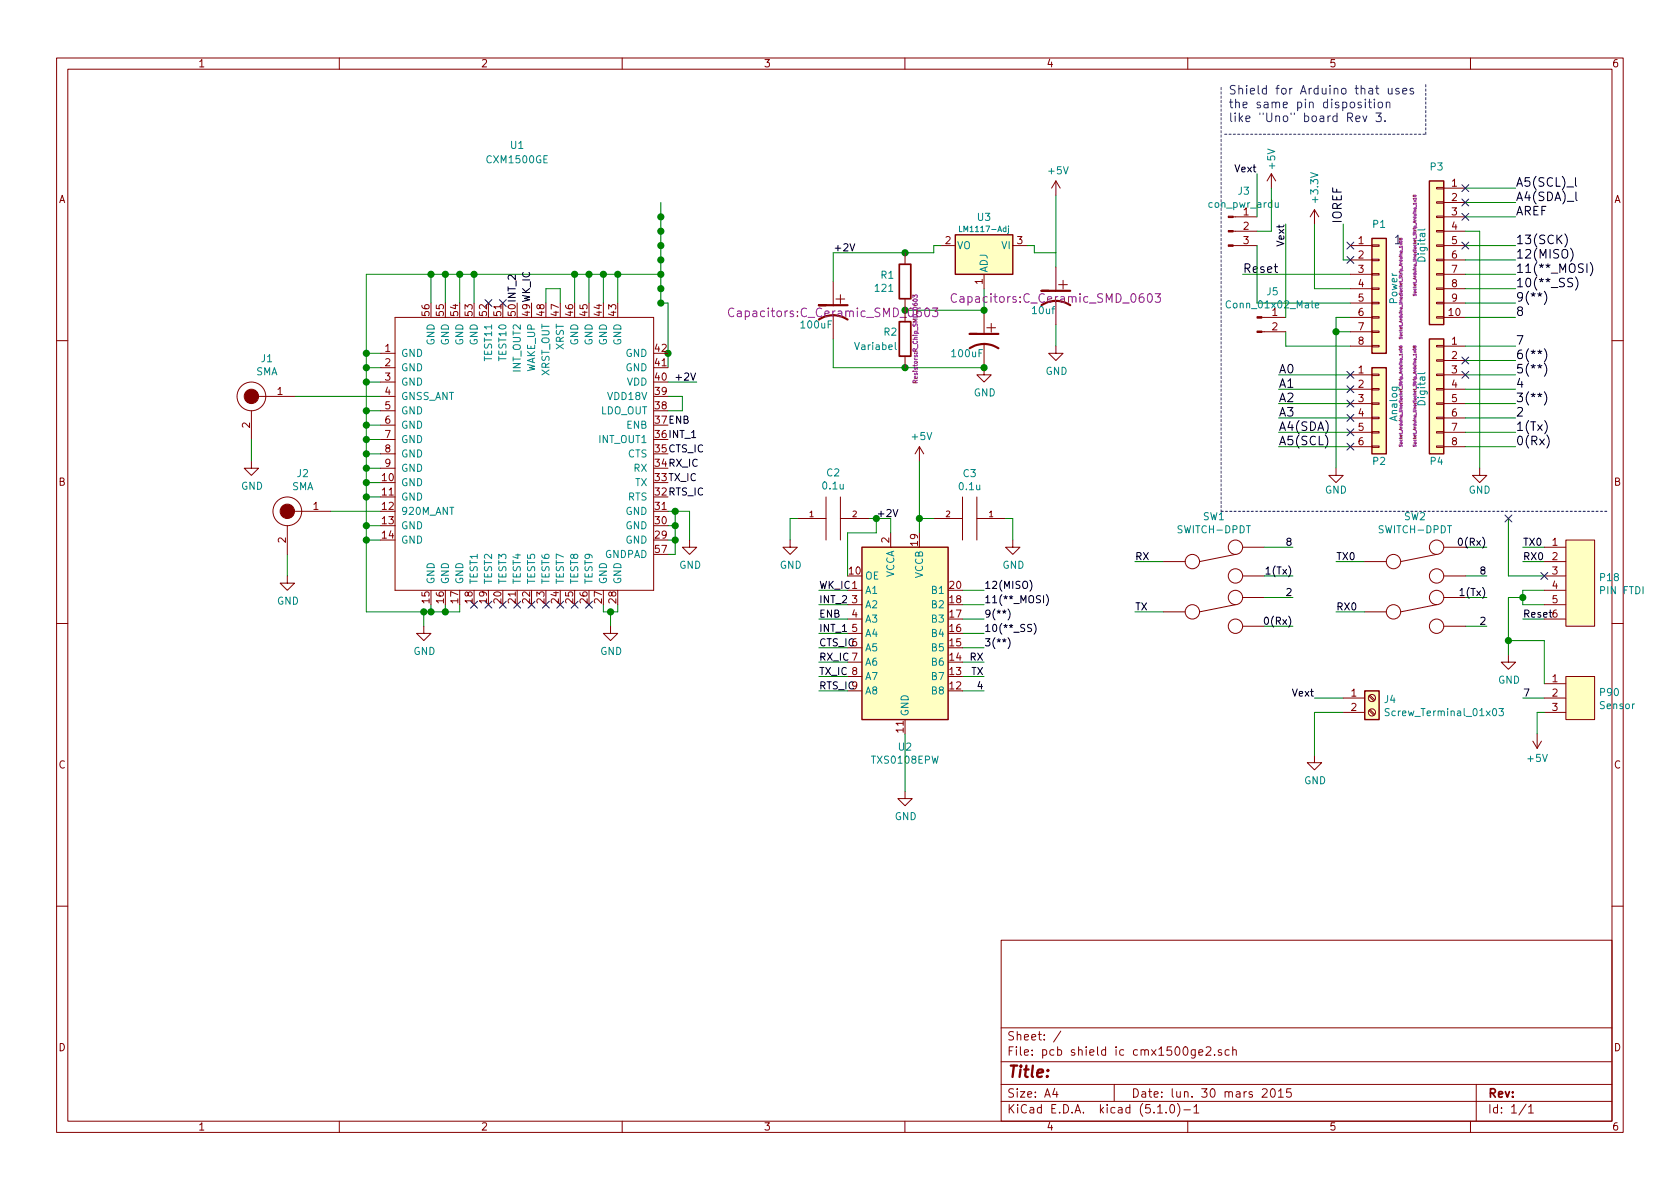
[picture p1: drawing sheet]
<svg xmlns="http://www.w3.org/2000/svg" width="297mm" height="210mm" viewBox="0 0 297 210" stroke-linecap="round" stroke-linejoin="round" font-family="sans-serif">
<g fill="none" stroke="#840000" stroke-width=".18">
<path d="M10 10.3h277v189.9h-277zM12 12.2h273v186.1h-273zM60 10.3v1.9M110 10.3v1.9M160 10.3v1.9M210 10.3v1.9M260 10.3v1.9M186.7 32v2.5M186.7 32l-.8 1.3M186.7 32l.8 1.3M218 38.3h4.2M224.8 30.7l-.8 1.3"/>
<path d="M224.8 30.7v2.6M224.8 30.7l.8 1.3M232.4 37.1l-.8 1.2M232.4 37.1v2.5M232.4 37.1l.8 1.2M254 38.2h1.3v.3h-1.3zM254 35.7h1.3v.2h-1.3zM254 33.1h1.3v.3h-1.3zM255.3 33.3h3.8M255.3 35.8h3.8M255.3 38.3h3.8M69.8 56.1v24.2z"/>
<path d="M69.8 56.1h11.5zM81.3 56.1h34.3zM115.6 56.1v48.3zM115.6 56.1h.1M147.3 49.8v4.3M147.3 55.6v4.3M160 44.7v2.1M160 52.8v2.1M166.4 43.4h2.5M174 48.5v2.5M174 54.9v4.3M179.1 43.4h2.5"/>
<path d="M186.7 47.2v4.4M186.7 53.1v4.3M218 40.9h4.2M218 43.4h4.2M223.1 56.1h4.2M223.1 58.7h4.2M238.8 56.1h3.8M238.8 43.4h3.8M238.8 46h3.8M238.8 48.5h3.8M238.8 51h3.8M238.8 53.6h3.8"/>
<path d="M238.8 58.7h3.8M242.6 58.5h1.2v.3h-1.2zM242.6 56h1.2v.3h-1.2zM242.6 53.5h1.2v.2h-1.2zM242.6 50.9h1.2v.3h-1.2zM242.6 48.4h1.2v.2h-1.2zM242.6 45.8h1.2v.3h-1.2zM242.6 43.3h1.2v.3h-1.2zM254 56h1.3v.3h-1.3zM254 53.5h1.3v.2h-1.3zM254 50.9h1.3v.3h-1.3zM254 48.4h1.3v.2h-1.3z"/>
<path d="M254 45.8h1.3v.3h-1.3zM254 43.3h1.3v.3h-1.3zM254 40.8h1.3v.2h-1.3zM255.3 56.1h3.8M255.3 40.9h3.8M255.3 43.4h3.8M255.3 46h3.8M255.3 48.5h3.8M255.3 51h3.8M255.3 53.6h3.8M10 60.2h2M44.4 70.1h7.7"/>
<path d="M44.4 72.7v5M67.3 70.1h2.5M67.3 62.5h2.5M67.3 65h2.5M67.3 67.6h2.5M67.3 72.6h2.5M67.3 75.2h2.5M67.3 77.7h2.5M160 63v2M162.6 79l-.8 1.3M162.6 79v2.5M162.6 79l.7 1.3"/>
<path d="M174 60.7v5.6h1.3l-1.3 1.3-1.3-1.3h1.3M186.7 61.2v1.3h1.3l-1.3 1.2-1.3-1.2h1.3M238.8 66.3h3.8M238.8 68.8h3.8M238.8 71.4h3.8M238.8 73.9h3.8M238.8 76.4h3.8M238.8 79h3.8M238.8 61.2h3.8M242.6 78.9h1.2v.2h-1.2zM242.6 76.3h1.2v.3h-1.2zM242.6 73.8h1.2v.2h-1.2z"/>
<path d="M242.6 71.2h1.2v.3h-1.2zM242.6 68.7h1.2v.3h-1.2zM242.6 66.2h1.2v.2h-1.2zM242.6 61.1h1.2v.2h-1.2zM254 78.9h1.3v.2h-1.3zM254 76.3h1.3v.3h-1.3zM254 73.8h1.3v.2h-1.3zM254 71.2h1.3v.3h-1.3zM254 68.7h1.3v.3h-1.3zM254 66.2h1.3v.2h-1.3zM254 63.6h1.3v.3h-1.3zM254 61.1h1.3v.2h-1.3z"/>
<path d="M255.3 66.3h3.8M255.3 68.8h3.8M255.3 71.4h3.8M255.3 73.9h3.8M255.3 76.4h3.8M255.3 79h3.8M255.3 61.2h3.8M255.3 63.7h3.8M285 60.2h2M44.4 81.5v1.3h1.3l-1.3 1.3-1.2-1.3h1.2M50.8 90.4h7.6M50.8 93v5"/>
<path d="M67.3 80.3h2.5M67.3 82.8h2.5M69.8 93v11.4zM69.8 80.3v12.7zM121.9 95.5v1.3h1.3l-1.3 1.2-1.3-1.2h1.3M139.7 95.5v1.3h1.3l-1.3 1.2-1.3-1.2h1.3M141 91.7h5M146 87.9v7.6M148.6 91.7h5.1M148.6 87.9v7.6M157.5 94.2v2.6M165.1 91.7h5.1"/>
<path d="M170.2 87.9v7.6M172.7 87.9v7.6M172.7 91.7h5.1M179.1 95.5v1.3h1.2l-1.2 1.2-1.3-1.2h1.3M205.7 99.3h3.8M218.4 98l-6.3 1.3M219.7 96.8h3.8M236.2 82.8v1.3h1.3l-1.3 1.2-1.3-1.2h1.3M241.3 99.3h3.8M254 98l-6.4 1.3M255.3 96.8h3.8M261.6 82.8v1.3h1.3l-1.3 1.2-1.3-1.2h1.3"/>
<path d="M273 96.8h3.9M273 99.3h3.9M276.9 95.5h5v15.2h-5zM10 110.3h2M50.8 101.8v1.3h1.3l-1.3 1.3-1.3-1.3h1.3M69.8 104.4h11.5zM74.9 110.7v1.3h1.3l-1.3 1.3-1.2-1.3h1.2M81.3 104.4h34.3zM107.9 110.7v1.3h1.3l-1.3 1.3-1.2-1.3h1.2M149.9 104.4h2.5M149.9 106.9h2.5M149.9 109.5h2.5"/>
<path d="M149.9 112h2.5M149.9 114.5h2.5M149.9 117.1h2.5M149.9 119.6h2.5M205.7 108.2h3.8M218.4 106.9l-6.3 1.3M219.7 101.8h3.8M219.7 110.7h3.8M219.7 105.7h3.8M241.3 108.2h3.8M254 106.9l-6.4 1.3M255.3 101.8h3.8"/>
<path d="M255.3 110.7h3.8M255.3 105.7h3.8M266.7 115.8v1.3h1.3l-1.3 1.3-1.3-1.3h1.3M273 101.8h3.9M273 104.4h3.9M273 106.9h3.9M273 109.5h3.9M276.9 119.6h5v7.6h-5zM285 110.3h2M149.9 122.2h2.5M160 139.9v1.3h1.3l-1.3 1.3-1.3-1.3h1.3M232.4 133.6v1.3h1.3l-1.3 1.2-1.3-1.2h1.3"/>
<path d="M237.5 123.4h3.8M237.5 126h3.8M242 125.6l.9 .9M242 123.1l.9 .8M242.2 125.5l.9 .8M242.2 122.9l.9 .9M271 131.1l.8 1.2M271.8 129.8v2.5M272.5 131.1l-.7 1.2M273 120.9h3.9M273 123.4h3.9M273 126h3.9"/>
<path d="M10 160.2h2M177 166.3h108v32h-108zM285 160.2h2M60 198.3v1.9M110 198.3v1.9M160 198.3v1.9M177 194.8h108M177 191.8h108M177 187.8h108M177 181.8h108M186.5 192.5l-.4 1h1M186.8 193v1"/>
<path d="M187.6 182.3l-1.3 2M197 191.8v3M204.7 196.8h.8M206.2 196.7v.1M207 195.4l.3-.1a.94 .94 0 0 1 0 1.5 .82 .82 0 0 1-.3-1.4zM208.2 195.1a1.71 1.71 0 0 1 0 2.3M209.3 196.3h1.2M210 198.3v1.9M211.1 195.8l.4-.5v1.5M211.1 196.8h.9M211.3 185.6v1.2l-.3 .3-.3-.1M211.3 185.7l-.4-.1-.3 .3 .1 .6 .2 .1 .4-.1"/>
<path d="M212 186.1l.7-.1-.1-.3-.4-.1-.2 .2v.7h.6M213.3 185.3l.2-.2h.3l.2 .2 .1 .2-.1 .2-.8 .9h.9M214.8 186.5v.1M216 185.7l-.4-.1-.2 .2 .1 .2 .5 .2v.3h-.6M217.3 185.7l-.4-.1-.3 .3 .1 .6 .2 .1 .4-.1M218 185.7l.2-.1 .3 .1 .1 .9M218 185.1v1.5M223.2 192.7l.2-.2h.3l.3 .2 .1 .3-1 1h1M224.8 192.6l.2-.1a.8 .8 0 0 1 .5 .8 .8 .8 0 0 1-.5 .7 1 1 0 0 1-.2-1.4zM226 193l.5-.5v1.5M226 194h.9M228.2 192.5h-.7v.7l.2-.1 .5 .1 .1 .2-.1 .5-.2 .1-.5-.1"/>
<path d="M260 198.3v1.9M261 191.8v6.5M269.8 195.2l-1.2 2M270.3 195.8l.4-.5v1.5M270.3 196.8h.8"/>
<circle cx="44.4" cy="70.1" r="2.54"/>
<circle cx="50.8" cy="90.4" r="2.54"/>
<circle cx="210.8" cy="99.3" r="1.27"/>
<circle cx="218.4" cy="96.8" r="1.27"/>
<circle cx="246.4" cy="99.3" r="1.27"/>
<circle cx="254" cy="96.8" r="1.27"/>
<circle cx="210.8" cy="108.2" r="1.27"/>
<circle cx="218.4" cy="110.7" r="1.27"/>
<circle cx="218.4" cy="105.7" r="1.27"/>
<circle cx="218.4" cy="101.8" r="1.27"/>
<circle cx="246.4" cy="108.2" r="1.27"/>
<circle cx="254" cy="105.7" r="1.27"/>
<circle cx="254" cy="101.8" r="1.27"/>
<circle cx="254" cy="110.7" r="1.27"/>
<circle cx="242.6" cy="126" r=".63"/>
<circle cx="242.6" cy="123.4" r=".63"/>
</g>
<g fill="none" stroke="#000" stroke-width=".18">
<path d="M278.6 31.4v1.3l.2 .2M278.6 34v1.2l.2 .3M150.3 43.1l.4 1.3 .4-1.3M273 51.5a1.78 1.78 0 0 1 0 2.3M276.7 41.3a1.78 1.78 0 0 1 0 2.4M277.7 43.9a1.78 1.78 0 0 1 0 2.3M278.1 49.3a.68 .68 0 0 0-.9 0v.5l.7 .3 .2 .3-.4 .3-.5-.1M278.6 49a1.78 1.78 0 0 1 0 2.3M281.2 46.4a1.78 1.78 0 0 1 0 2.4M273 69.3a1.78 1.78 0 0 1 0 2.3M273 61.7a1.78 1.78 0 0 1 0 2.3M273 64.2a1.78 1.78 0 0 1 0 2.3"/>
<path d="M273.1 74.4a1.78 1.78 0 0 1 0 2.3M273.5 76.9a1.78 1.78 0 0 1 0 2.3M157.9 90.1l.4 1.3 .4-1.3M258 95.3l.1-.1a.67 .67 0 0 1 .5 .6 .67 .67 0 0 1-.5 .6l-.3-.4zM178.2 107.7a1.47 1.47 0 0 1 0 1.9M178.2 112.8a1.47 1.47 0 0 1 0 1.9M182.1 102.6a1.47 1.47 0 0 1 0 1.9M182.4 110.5l-.5-.1-.2 .1 .1 .5 .5 .2 .1 .2-.2 .3-.5-.1M182.8 110.2a1.47 1.47 0 0 1 0 2M185 105.2a1.4 1.4 0 0 1 0 1.9M223.7 109.3l.2-.2a.67 .67 0 0 1 .4 .7 .67 .67 0 0 1-.4 .6l-.4-.5zM223.9 100.6l.3-.4v1.3"/>
<path d="M223.9 101.5h.7M258.1 104.4l.4-.3v1.2M258.1 105.3h.8"/>
</g>
<g fill="none" stroke="#000084" stroke-width=".18">
<path d="M258.5 32.7l1.2 1.2M258.5 35.2l1.2 1.2M258.5 37.7l1.2 1.3M259.7 32.7l-1.2 1.2M259.7 35.2l-1.2 1.2M259.7 37.7l-1.2 1.3M85.8 53l1.2 1.2M87 53l-1.2 1.2M88.3 53l1.2 1.2M89.5 53l-1.2 1.2M238.2 42.8l1.2 1.2M238.2 45.4l1.2 1.2"/>
<path d="M239.4 42.8l-1.2 1.2M239.4 45.4l-1.2 1.2M258.5 42.8l1.2 1.2M259.7 42.8l-1.2 1.2M238.2 65.7l1.2 1.2M238.2 68.2l1.2 1.2M238.2 70.8l1.2 1.2M238.2 73.3l1.2 1.2M238.2 75.8l1.2 1.3M238.2 78.4l1.2 1.2M239.4 65.7l-1.2 1.2M239.4 68.2l-1.2 1.2"/>
<path d="M239.4 70.8l-1.2 1.2M239.4 73.3l-1.2 1.2M239.4 75.8l-1.2 1.3M239.4 78.4l-1.2 1.2M258.5 63.1l1.2 1.3M258.5 65.7l1.2 1.2M259.7 63.1l-1.2 1.3M259.7 65.7l-1.2 1.2M266.1 91.1l1.2 1.2M267.3 91.1l-1.2 1.2M83.2 106.3l1.2 1.2M84.4 106.3l-1.2 1.2"/>
<path d="M85.8 106.3l1.2 1.2M87 106.3l-1.2 1.2M88.3 106.3l1.2 1.2M89.5 106.3l-1.2 1.2M90.8 106.3l1.2 1.2M92 106.3l-1.2 1.2M93.4 106.3l1.2 1.2M94.6 106.3l-1.2 1.2M95.9 106.3l1.2 1.2M97.1 106.3l-1.2 1.2M98.5 106.3l1.2 1.2M99.7 106.3l-1.2 1.2"/>
<path d="M101 106.3l1.2 1.2M102.2 106.3l-1.2 1.2M103.5 106.3l1.2 1.2M104.7 106.3l-1.2 1.2M272.4 101.2l1.3 1.3M273.7 101.2l-1.3 1.3"/>
</g>
<g fill="none" stroke="#0000c2" stroke-width=".18">
<path d="M240.7 18.1h-.4l-.2 .2 .1 .2 .5 .1v.4h-.6M241.4 17.5v.2M241.4 18.1v1M241.9 18.1h.6M242.1 17.5v1.3l.1 .2 .3 .1M243 17.5v.2M243 18.1v1M243.3 20h.9l-.5 .6 .5 .1v.7l-.3 .1h-.4l-.2-.1M243.7 18.2l.2-.1 .5 .1v.6l-.1 .2-.4 .1-.2-.2zM245.1 18.2l.2-.1h.4v1M245.1 18.1v1M245.5 15.6v.8a.37 .37 0 0 0 .3 .2 .37 .37 0 0 0 .3-.1"/>
<path d="M246.1 15.6v1M247.3 15.7l-.3-.1-.2 .2v.2l.5 .2v.4h-.5M248 16.1l.7-.1v-.3l-.5-.1-.2 .2 .1 .8h.6M249.9 15.7l-.4-.1-.2 .2 .1 .2 .5 .2v.4h-.6M239.7 21l.8-.2-.1-.2-.4-.1-.3 .2 .1 .7h.6M241 20.5l.3 1 .4-1M244.9 21.4v.1"/>
</g>
<g fill="#ffffc2" stroke="#ffffc2" stroke-width=".18">
<path d="M242.6 65h2.5v15.3h-2.5z"/>
<path d="M252.7 59.9h2.6v20.4h-2.6z"/>
<path d="M252.7 32h2.6v25.4h-2.6z"/>
<path d="M276.9 95.5h5v15.2h-5z"/>
<path d="M242.6 42.2h2.5v20.3h-2.5z"/>
<path d="M276.9 119.6h5v7.6h-5z"/>
<path d="M241.3 122.2h2.5v5h-2.5z"/>
<path d="M168.9 41.5h10.2v7h-10.2z"/>
<path d="M152.4 96.8h15.2v30.4h-15.2z"/>
</g>
<path d="M252.7 32h2.6v25.4h-2.6zM168.9 41.5h10.2v7h-10.2zM242.6 42.2h2.5v20.3h-2.5zM252.7 59.9h2.6v20.4h-2.6zM242.6 65h2.5v15.3h-2.5zM152.4 96.8h15.2v30.4h-15.2zM241.3 122.2h2.5v5h-2.5z" fill="none" stroke="#840000" stroke-width=".25"/>
<g fill="none" stroke="#840084" stroke-width=".18">
<path d="M249.9 34.5a.29 .29 0 0 1 .5 .2h-.1a.26 .26 0 0 1-.3 .1 .26 .26 0 0 1-.1-.2zM250 35.5l.4 .2M250.4 35.1h-.5l.1 .2M250.4 35v.3M250.4 35.9v.3M250.4 35.5l-.4 .2M129.7 54.6a.62 .62 0 0 0-.7 0 .62 .62 0 0 0-.2 .7 .56 .56 0 0 0 .3 .6 .56 .56 0 0 0 .6-.1M161.4 52.6v-.5l.3 .3 .1-.3 .4 .1-.1 .4M163.6 54.6l.3-.1a.82 .82 0 0 1 .6 .6 .82 .82 0 0 1-.4 .8l-.1 .1a.86 .86 0 0 1-.4-1.4zM164.9 54.5h.9l-.5 .6 .4 .1v.6l-.2 .2h-.4l-.2-.2M169.1 52.1a.62 .62 0 0 0-.7 0 .62 .62 0 0 0-.2 .7 .56 .56 0 0 0 .3 .6 .56 .56 0 0 0 .6-.1M203 52.1l.2-.2a.82 .82 0 0 1 .6 .7 .82 .82 0 0 1-.3 .8l-.1 .1a.86 .86 0 0 1-.4-1.4z"/>
<path d="M204.2 51.9h1l-.5 .6 .4 .1v.7l-.2 .2h-.4l-.3-.2M247.4 59.6v.3h.2l.2-.3 .1 .3M247.4 42.6l.5 .1a.24 .24 0 0 1-.3 .2 .24 .24 0 0 1-.2-.3zM247.5 43.1l.4 .2M247.6 42.2h.3v.2h-.2l-.1-.2-.2-.1v.3l.2-.1M247.9 43.5v.3M247.9 43.1l-.4 .2M249.9 52v.3h.1l.3-.3v.3M161.8 67.7v-.4h-.3l-.1 .4h.8M247.4 61.2l.1 .2 .3 .1 .1-.3h-.3l.1 .3M247.4 78.7v.2h.2l.2-.2 .1 .3M247.4 61.7l.5 .1a.24 .24 0 0 1-.3 .2 .24 .24 0 0 1-.2-.3z"/>
<path d="M247.5 62.1l.4 .3M247.9 62.6v.2M247.9 62.1l-.4 .3M249.9 78.7v.2h.1l.3-.2v.3M249.9 61.7l.5 .1a.24 .24 0 0 1-.3 .2 .24 .24 0 0 1-.2-.3zM250 62.1l.4 .3M250.1 61.3h.3l-.1 .1-.1 .1-.2-.3h-.1v.2h.2M250.4 62.6v.2M250.4 62.1l-.4 .3"/>
</g>
<path d="M169.6 40v1h.5M178.3 40v.1M225.5 35.8v.8l.3 .1 .2-.2M226 35.8v.9M178.3 40.3v.9l-.2 .1M232.6 54l.6-.1-.1-.2-.4-.1-.1 .2v.6h.5M251.9 40.5l-.1 .2h-1.1M158.3 60.5v1.1l.2 .2M251.9 65.9l-.1 .2h-1.1M245.6 125.4l-.5-.1-.1 .1v.5l.6 .2v.2l-.2 .3-.5-.1M265 125.3h.8l-.4 .5 .4 .1-.1 .6-.5 .1-.2-.2" fill="none" stroke="#008484" stroke-width=".18"/>
<path d="M215.9 15.5v74.9M216.5 23.7h35.6M252.1 23.7v-8.8M215.9 90.4h68.6" fill="none" stroke="#0000c2" stroke-width=".18" stroke-dasharray=".4 .4"/>
<g fill="none" stroke="#008400" stroke-width=".18">
<path d="M116.8 35.8v17.8h1.3v11.4M186.7 34.5v12.7M222.2 30.7v7.6M224.8 33.3v7.6h-2.6M227.3 39.6v16.5M232.4 39.6v11.4h6.4M237.5 39.6v6.4h1.3M259.1 38.3h8.9M259.1 35.8h8.9M259.1 33.3h8.9M76.2 48.5v5.1M78.7 48.5v5.1"/>
<path d="M81.3 48.5v5.1M83.8 48.5v5.1M96.5 53.6v-2.6h2.6v2.6M101.6 48.5v5.1M104.1 48.5v5.1M106.7 48.5v5.1M109.2 48.5v5.1M116.8 48.5h-52v59.7h16.5v-1.3M147.3 59.9v5.1h26.7M166.4 43.4h-1.3v1.3h-17.8v5.1M174 51v3.9h-14M181.6 43.4h1.3v1.3h3.8"/>
<path d="M186.7 57.4v3.8M219.7 48.5h19.1M222.2 43.4v10.2h16.6M227.3 58.7v2.5h11.5M236.2 58.7h2.6M238.8 56.1h-2.6v26.7M259.1 46h8.9M259.1 51h8.9M259.1 56.1h8.9M259.1 53.6h8.9M259.1 48.5h8.9M259.1 43.4h8.9"/>
<path d="M259.1 40.9h2.5v41.9M44.4 77.7v3.8M52.1 70.1h15.2M64.8 72.6h2.5M64.8 67.6h2.5M64.8 75.2h2.5M64.8 77.7h2.5M64.8 65h2.5M64.8 62.5h2.5M118.1 70.1h2.5v2.5h-2.5M118.1 67.6h5.1M226.1 66.3h12.7"/>
<path d="M226.1 68.8h12.7M226.1 71.4h12.7M226.1 73.9h12.7M226.1 76.4h12.7M226.1 79h12.7M259.1 61.2h8.9M259.1 66.3h8.9M259.1 68.8h8.9M259.1 71.4h8.9M259.1 73.9h8.9M259.1 76.4h8.9M259.1 79h8.9"/>
<path d="M259.1 63.7h8.9M50.8 98v3.8M58.4 90.4h8.9M64.8 93h2.5M64.8 95.5h2.5M64.8 80.3h2.5M64.8 82.8h2.5M64.8 85.3h2.5M64.8 87.9h2.5M118.1 93h1.3M118.1 90.4h3.8v5.1M118.1 95.5h1.3"/>
<path d="M119.4 90.4v7.6h-1.3M141 91.7h-1.3v3.8M153.7 91.7h1.2v2.5h-5v7.6M157.5 91.7v2.5M162.6 91.7h2.5M162.6 81.5v12.7M177.8 91.7h1.3v3.8M200.7 99.3h5M223.5 96.8h5.1M236.2 99.3h5.1M259.1 96.8h3.8M266.7 91.7v10.1h6.3"/>
<path d="M269.2 99.3h3.8M269.2 96.8h3.8M74.9 108.2v2.5M76.2 106.9v1.3M78.7 106.9v1.3M106.7 106.9v1.3h2.5v-1.3M107.9 108.2v2.5M144.8 119.6h5.1M144.8 117.1h5.1M144.8 114.5h5.1M144.8 112h5.1M144.8 109.5h5.1"/>
<path d="M144.8 106.9h5.1M144.8 104.4h5.1M170.2 119.6h3.8M170.2 117.1h3.8M170.2 114.5h3.8M170.2 112h3.8M170.2 109.5h3.8M170.2 106.9h3.8M170.2 104.4h3.8M200.7 108.2h5M223.5 101.8h5.1M223.5 105.7h5.1"/>
<path d="M223.5 110.7h5.1M236.2 108.2h5.1M259.1 101.8h3.8M259.1 105.7h3.8M259.1 110.7h3.8M266.7 113.3h6.3v7.6M269.2 109.5h3.8M269.2 105.7h-2.5v10.1M273 104.4h-3.8v2.5h3.8M144.8 122.2h5.1M160 129.8v10.1M170.2 122.2h3.8"/>
<path d="M232.4 123.4h5.1M237.5 126h-5.1v7.6M269.2 123.4h3.8M273 126h-1.2v3.8"/>
</g>
<g fill="#008400" stroke="#008400" stroke-width=".25">
<circle cx="236.2" cy="58.7" r=".51"/>
<circle cx="269.2" cy="105.7" r=".51"/>
<circle cx="266.7" cy="113.3" r=".51"/>
<circle cx="76.2" cy="108.2" r=".51"/>
<circle cx="78.7" cy="108.2" r=".51"/>
<circle cx="108" cy="108.2" r=".51"/>
<circle cx="116.8" cy="48.5" r=".51"/>
<circle cx="109.2" cy="48.5" r=".51"/>
<circle cx="106.7" cy="48.5" r=".51"/>
<circle cx="119.4" cy="95.5" r=".51"/>
<circle cx="119.4" cy="93" r=".51"/>
<circle cx="119.4" cy="90.4" r=".51"/>
<circle cx="74.9" cy="108.2" r=".51"/>
<circle cx="64.8" cy="67.6" r=".51"/>
<circle cx="64.8" cy="72.6" r=".51"/>
<circle cx="64.8" cy="75.2" r=".51"/>
<circle cx="64.8" cy="77.7" r=".51"/>
<circle cx="64.8" cy="80.3" r=".51"/>
<circle cx="64.8" cy="82.8" r=".51"/>
<circle cx="64.8" cy="85.3" r=".51"/>
<circle cx="64.8" cy="87.9" r=".51"/>
<circle cx="81.3" cy="48.5" r=".51"/>
<circle cx="83.8" cy="48.5" r=".51"/>
<circle cx="101.6" cy="48.5" r=".51"/>
<circle cx="104.1" cy="48.5" r=".51"/>
<circle cx="64.8" cy="93" r=".51"/>
<circle cx="64.8" cy="95.5" r=".51"/>
<circle cx="64.8" cy="65" r=".51"/>
<circle cx="64.8" cy="62.5" r=".51"/>
<circle cx="76.2" cy="48.5" r=".51"/>
<circle cx="78.7" cy="48.5" r=".51"/>
<circle cx="174" cy="54.9" r=".51"/>
<circle cx="160" cy="44.7" r=".51"/>
<circle cx="160" cy="65" r=".51"/>
<circle cx="174" cy="65" r=".51"/>
<circle cx="154.9" cy="91.7" r=".51"/>
<circle cx="116.8" cy="38.3" r=".51"/>
<circle cx="116.8" cy="40.9" r=".51"/>
<circle cx="116.8" cy="43.4" r=".51"/>
<circle cx="116.8" cy="46" r=".51"/>
<circle cx="116.8" cy="51" r=".51"/>
<circle cx="116.8" cy="53.6" r=".51"/>
<circle cx="118.1" cy="62.5" r=".51"/>
<circle cx="162.6" cy="91.7" r=".51"/>
</g>
<g fill="#840000" stroke="#840000" stroke-width=".18">
<path d="M217.2 43.3h.8v.3h-.8z"/>
<path d="M217.2 40.8h.8v.2h-.8z"/>
<path d="M217.2 38.2h.8v.3h-.8z"/>
<path d="M222.2 58.5h.9v.3h-.9z"/>
<path d="M222.2 56h.9v.3h-.9z"/>
<circle cx="50.8" cy="90.4" r="1.27"/>
<circle cx="44.4" cy="70.1" r="1.27"/>
</g>
<path d="M144.8 56.5a4.6 4.6 0 0 1 5.1 0M146 54h-1.2h5.1M172.7 59h-1.3h5.1M184.1 54a4.6 4.6 0 0 1 5.1 0M185.4 51.4h-1.3h5.1M171.4 61.6a4.6 4.6 0 0 1 5.1 0" fill="none" stroke="#840000" stroke-width=".38"/>
<path d="M159 56.9h2v6.1h-2zM159 46.7h2v6.1h-2z" fill="none" stroke="#840000" stroke-width=".3"/>
<g font-size="2.8" fill="#840000">
<text x="147.8" y="53.8">+</text>
<text x="187.1" y="51.2">+</text>
<text x="174.4" y="58.8">+</text>
<text x="178" y="190.5">Title:</text>
</g>
<g font-size="2.1" fill="#0000c2">
<text x="217.2" y="16.7">Shield for Arduino that uses</text>
<text x="217.2" y="19.1">the same pin disposition</text>
<text x="217.2" y="21.6">like &quot;Uno&quot; board Rev 3.</text>
<text x="246.4" y="43.2">1</text>
</g>
<g font-size="2.1">
<text x="268" y="35.6">A4(SDA)_l</text>
<text x="268" y="33">A5(SCL)_l</text>
<text x="237.2" y="39.6" transform="rotate(-90 237.2 39.6)">IOREF</text>
<text x="268" y="38.1">AREF</text>
<text x="268" y="45.7">12(MISO)</text>
<text x="268" y="43.2">13(SCK)</text>
<text x="219.7" y="48.3">Reset</text>
<text x="268" y="53.3">9(**)</text>
<text x="268" y="48.3">11(**_MOSI)</text>
<text x="268" y="50.8">10(**_SS)</text>
<text x="268" y="55.9">8</text>
<text x="268" y="63.5">6(**)</text>
<text x="268" y="61">7</text>
<text x="226.1" y="66">A0</text>
<text x="226.1" y="68.6">A1</text>
<text x="226.1" y="71.1">A2</text>
<text x="268" y="71.1">3(**)</text>
<text x="268" y="68.6">4</text>
<text x="268" y="66">5(**)</text>
<text x="226.1" y="73.7">A3</text>
<text x="226.1" y="76.2">A4(SDA)</text>
<text x="268" y="73.7">2</text>
<text x="268" y="76.2">1(Tx)</text>
<text x="226.1" y="78.7">A5(SCL)</text>
<text x="268" y="78.7">0(Rx)</text>
</g>
<text font-size="2.1" fill="#840084" x="169.4" y="53.5">Capacitors:C_Ceramic_SMD_0603</text>
<g font-size="2.1" fill="#840000">
<text x="130" y="56.1">Capacitors:C_Ceramic_SMD_0603</text>
<text x="178" y="184">Sheet: /</text>
<text x="178" y="186.7">File: pcb shield ic cmx1500ge2.sch</text>
<text x="178" y="196.9">KiCad E.D.A. kicad (5.1.0)-1</text>
<text x="178" y="194.1">Size: A4</text>
<text x="200" y="194.1">Date: lun. 30 mars 2015</text>
<text x="263" y="194.1">Rev:</text>
<text x="263" y="196.9">Id: 1/1</text>
</g>
<g font-size="1.8" fill="#840000">
<text x="35" y="11.9">1</text>
<text x="85" y="11.9">2</text>
<text x="135" y="11.9">3</text>
<text x="185" y="11.9">4</text>
<text x="235" y="11.9">5</text>
<text x="285" y="11.9">6</text>
<text x="10.4" y="35.9">A</text>
<text x="256.7" y="33">1</text>
<text x="256.7" y="35.6">2</text>
<text x="285.4" y="35.9">A</text>
<text x="219.9" y="38.1">1</text>
<text x="219.9" y="40.6">2</text>
<text x="256.7" y="38.1">3</text>
<text x="256.7" y="40.6">4</text>
<text x="167.2" y="43.2">2</text>
<text x="179.9" y="43.2">3</text>
<text x="219.9" y="43.2">3</text>
<text x="240.2" y="43.2">1</text>
<text x="240.2" y="45.7">2</text>
<text x="256.7" y="43.2">5</text>
<text x="256.7" y="45.7">6</text>
<text x="173.7" y="50.3" transform="rotate(-90 173.7 50.3)">1</text>
<text x="240.2" y="48.3">3</text>
<text x="240.2" y="50.8">4</text>
<text x="240.2" y="53.3">5</text>
<text x="256.7" y="48.3">7</text>
<text x="256.7" y="50.8">8</text>
<text x="256.7" y="53.3">9</text>
<text x="75.9" y="55.8" transform="rotate(-90 75.9 55.8)">56</text>
<text x="78.5" y="55.8" transform="rotate(-90 78.5 55.8)">55</text>
<text x="81" y="55.8" transform="rotate(-90 81 55.8)">54</text>
<text x="83.6" y="55.8" transform="rotate(-90 83.6 55.8)">53</text>
<text x="86.1" y="55.8" transform="rotate(-90 86.1 55.8)">52</text>
<text x="88.6" y="55.8" transform="rotate(-90 88.6 55.8)">51</text>
<text x="96.3" y="55.8" transform="rotate(-90 96.3 55.8)">48</text>
<text x="98.8" y="55.8" transform="rotate(-90 98.8 55.8)">47</text>
<text x="101.3" y="55.8" transform="rotate(-90 101.3 55.8)">46</text>
<text x="103.9" y="55.8" transform="rotate(-90 103.9 55.8)">45</text>
<text x="106.4" y="55.8" transform="rotate(-90 106.4 55.8)">44</text>
<text x="109" y="55.8" transform="rotate(-90 109 55.8)">43</text>
<text x="224.9" y="55.9">1</text>
<text x="224.9" y="58.4">2</text>
<text x="240.2" y="55.9">6</text>
<text x="240.2" y="58.4">7</text>
<text x="256.2" y="55.9">10</text>
<text x="68.1" y="62.2">1</text>
<text x="68.1" y="64.8">2</text>
<text x="115.9" y="64.8">41</text>
<text x="115.9" y="62.2">42</text>
<text x="240.2" y="61">8</text>
<text x="256.7" y="61">1</text>
<text x="256.7" y="63.5">2</text>
<text x="49" y="69.8">1</text>
<text x="68.1" y="67.3">3</text>
<text x="68.1" y="69.8">4</text>
<text x="115.9" y="69.8">39</text>
<text x="115.9" y="67.3">40</text>
<text x="240.2" y="66">1</text>
<text x="240.2" y="68.6">2</text>
<text x="240.2" y="71.1">3</text>
<text x="256.7" y="66">3</text>
<text x="256.7" y="68.6">4</text>
<text x="256.7" y="71.1">5</text>
<text x="44.2" y="75.7" transform="rotate(-90 44.2 75.7)">2</text>
<text x="68.1" y="72.4">5</text>
<text x="68.1" y="74.9">6</text>
<text x="68.1" y="77.5">7</text>
<text x="115.9" y="72.4">38</text>
<text x="240.2" y="73.7">4</text>
<text x="240.2" y="76.2">5</text>
<text x="256.7" y="73.7">6</text>
<text x="256.7" y="76.2">7</text>
<text x="68.1" y="80">8</text>
<text x="68.1" y="82.5">9</text>
<text x="240.2" y="78.7">6</text>
<text x="256.7" y="78.7">8</text>
<text x="10.4" y="85.9">B</text>
<text x="67.6" y="85.1">10</text>
<text x="67.6" y="87.6">11</text>
<text x="285.4" y="85.9">B</text>
<text x="50.5" y="96" transform="rotate(-90 50.5 96)">2</text>
<text x="55.4" y="90.2">1</text>
<text x="67.6" y="90.2">12</text>
<text x="67.6" y="92.7">13</text>
<text x="67.6" y="95.2">14</text>
<text x="115.9" y="95.2">29</text>
<text x="115.9" y="92.7">30</text>
<text x="115.9" y="90.2">31</text>
<text x="157.2" y="96" transform="rotate(-90 157.2 96)">2</text>
<text x="115.9" y="97.8">57</text>
<text x="150.2" y="101.6">10</text>
<text x="162.3" y="96.5" transform="rotate(-90 162.3 96.5)">19</text>
<text x="274.5" y="96.5">1</text>
<text x="274.5" y="99.1">2</text>
<text x="274.5" y="101.6">3</text>
<text x="75.9" y="106.6" transform="rotate(-90 75.9 106.6)">15</text>
<text x="78.5" y="106.6" transform="rotate(-90 78.5 106.6)">16</text>
<text x="81" y="106.6" transform="rotate(-90 81 106.6)">17</text>
<text x="83.6" y="106.6" transform="rotate(-90 83.6 106.6)">18</text>
<text x="86.1" y="106.6" transform="rotate(-90 86.1 106.6)">19</text>
<text x="88.6" y="106.6" transform="rotate(-90 88.6 106.6)">20</text>
<text x="91.2" y="106.6" transform="rotate(-90 91.2 106.6)">21</text>
<text x="93.7" y="106.6" transform="rotate(-90 93.7 106.6)">22</text>
<text x="96.3" y="106.6" transform="rotate(-90 96.3 106.6)">23</text>
<text x="98.8" y="106.6" transform="rotate(-90 98.8 106.6)">24</text>
<text x="101.3" y="106.6" transform="rotate(-90 101.3 106.6)">25</text>
<text x="103.9" y="106.6" transform="rotate(-90 103.9 106.6)">26</text>
<text x="106.4" y="106.6" transform="rotate(-90 106.4 106.6)">27</text>
<text x="109" y="106.6" transform="rotate(-90 109 106.6)">28</text>
<text x="150.6" y="106.7">3</text>
<text x="167.9" y="106.7">18</text>
<text x="167.9" y="104.1">20</text>
<text x="274.5" y="104.1">4</text>
<text x="274.5" y="106.7">5</text>
<text x="150.6" y="109.2">4</text>
<text x="150.6" y="111.8">5</text>
<text x="167.9" y="111.8">16</text>
<text x="167.9" y="109.2">17</text>
<text x="167.9" y="119.4">13</text>
<text x="167.9" y="116.8">14</text>
<text x="167.9" y="114.3">15</text>
<text x="167.9" y="121.9">12</text>
<text x="238.9" y="123.2">1</text>
<text x="238.9" y="125.7">2</text>
<text x="274.5" y="120.6">1</text>
<text x="274.5" y="123.2">2</text>
<text x="274.5" y="125.7">3</text>
<text x="159.8" y="129.5" transform="rotate(-90 159.8 129.5)">11</text>
<text x="10.4" y="135.9">C</text>
<text x="285.4" y="135.9">C</text>
<text x="10.4" y="185.9">D</text>
<text x="285.4" y="185.9">D</text>
<text x="35" y="199.9">1</text>
<text x="85" y="199.9">2</text>
<text x="135" y="199.9">3</text>
<text x="185" y="199.9">4</text>
<text x="235" y="199.9">5</text>
<text x="285" y="199.9">6</text>
</g>
<g font-size="1.8" fill="#008484">
<text x="86.2" y="28.9">CXM1500GE</text>
<text x="90.3" y="26.3">U1</text>
<text x="225.5" y="29.8" transform="rotate(-90 225.5 29.8)">+5V</text>
<text x="185.5" y="30.8">+5V</text>
<text x="218.9" y="34.4">J3</text>
<text x="233.1" y="35.6" transform="rotate(-90 233.1 35.6)">+3.3V</text>
<text x="252.9" y="30.1">P3</text>
<text x="172.9" y="39.1">U3</text>
<text x="213.9" y="36.7">con_pwr_ardu</text>
<text x="242.8" y="40.3">P1</text>
<text x="169.2" y="44.1">VO</text>
<text x="177.1" y="44.1">VI</text>
<text x="154.8" y="51.6">121</text>
<text x="155.8" y="49.3">R1</text>
<text x="174.6" y="48.3" transform="rotate(-90 174.6 48.3)">ADJ</text>
<text x="224" y="52.2">J5</text>
<text x="141.8" y="58.1">100uF</text>
<text x="156.3" y="59.4">R2</text>
<text x="182.7" y="55.5">10uf</text>
<text x="217.3" y="54.5">Conn_01x02_Male</text>
<text x="46.2" y="64.1">J1</text>
<text x="70.9" y="63.1">GND</text>
<text x="70.9" y="65.7">GND</text>
<text x="76.8" y="61.1" transform="rotate(-90 76.8 61.1)">GND</text>
<text x="79.4" y="61.1" transform="rotate(-90 79.4 61.1)">GND</text>
<text x="81.9" y="61.1" transform="rotate(-90 81.9 61.1)">GND</text>
<text x="84.5" y="61.1" transform="rotate(-90 84.5 61.1)">GND</text>
<text x="87" y="63.6" transform="rotate(-90 87 63.6)">TEST11</text>
<text x="89.5" y="63.6" transform="rotate(-90 89.5 63.6)">TEST10</text>
<text x="92.1" y="65.7" transform="rotate(-90 92.1 65.7)">INT_OUT2</text>
<text x="94.6" y="66" transform="rotate(-90 94.6 66)">WAKE_UP</text>
<text x="99.7" y="61.9" transform="rotate(-90 99.7 61.9)">XRST</text>
<text x="102.2" y="61.1" transform="rotate(-90 102.2 61.1)">GND</text>
<text x="104.8" y="61.1" transform="rotate(-90 104.8 61.1)">GND</text>
<text x="107.3" y="61.1" transform="rotate(-90 107.3 61.1)">GND</text>
<text x="109.9" y="61.1" transform="rotate(-90 109.9 61.1)">GND</text>
<text x="110.6" y="65.7">GND</text>
<text x="110.6" y="63.1">GND</text>
<text x="151.4" y="61.9">Variabel</text>
<text x="168.4" y="63.2">100uF</text>
<text x="45.2" y="66.4">SMA</text>
<text x="70.9" y="68.2">GND</text>
<text x="70.9" y="70.7">GNSS_ANT</text>
<text x="97.2" y="66.6" transform="rotate(-90 97.2 66.6)">XRST_OUT</text>
<text x="107.7" y="70.7">VDD18V</text>
<text x="110.8" y="68.2">VDD</text>
<text x="172.2" y="70.1">GND</text>
<text x="184.9" y="66.3">GND</text>
<text x="70.9" y="73.3">GND</text>
<text x="70.9" y="75.8">GND</text>
<text x="106.1" y="73.3">LDO_OUT</text>
<text x="110.8" y="75.8">ENB</text>
<text x="161.3" y="77.8">+5V</text>
<text x="70.9" y="78.4">GND</text>
<text x="70.9" y="80.9">GND</text>
<text x="70.9" y="83.4">GND</text>
<text x="106" y="78.4">INT_OUT1</text>
<text x="111" y="80.9">CTS</text>
<text x="112.1" y="83.4">RX</text>
<text x="242.8" y="82.2">P2</text>
<text x="252.9" y="82.2">P4</text>
<text x="42.6" y="86.6">GND</text>
<text x="51.6" y="86.7">SMA</text>
<text x="52.6" y="84.4">J2</text>
<text x="70.9" y="86">GND</text>
<text x="70.9" y="88.5">GND</text>
<text x="111" y="88.5">RTS</text>
<text x="112.3" y="86">TX</text>
<text x="145.6" y="86.6">0.1u</text>
<text x="146.2" y="84.2">C2</text>
<text x="169.7" y="86.7">0.1u</text>
<text x="170.3" y="84.4">C3</text>
<text x="234.3" y="87.3">GND</text>
<text x="259.7" y="87.3">GND</text>
<text x="70.9" y="91.1">920M_ANT</text>
<text x="70.9" y="93.6">GND</text>
<text x="110.6" y="93.6">GND</text>
<text x="110.6" y="91.1">GND</text>
<text x="208.5" y="94.3">SWITCH-DPDT</text>
<text x="212.7" y="92">SW1</text>
<text x="244" y="94.3">SWITCH-DPDT</text>
<text x="248.3" y="92">SW2</text>
<text x="70.9" y="96.1">GND</text>
<text x="106.9" y="98.7">GNDPAD</text>
<text x="110.6" y="96.1">GND</text>
<text x="120.1" y="100.6">GND</text>
<text x="137.9" y="100.6">GND</text>
<text x="177.2" y="100.6">GND</text>
<text x="49" y="106.9">GND</text>
<text x="76.8" y="103.4" transform="rotate(-90 76.8 103.4)">GND</text>
<text x="79.4" y="103.4" transform="rotate(-90 79.4 103.4)">GND</text>
<text x="81.9" y="103.4" transform="rotate(-90 81.9 103.4)">GND</text>
<text x="84.5" y="103.4" transform="rotate(-90 84.5 103.4)">TEST1</text>
<text x="87" y="103.4" transform="rotate(-90 87 103.4)">TEST2</text>
<text x="89.5" y="103.4" transform="rotate(-90 89.5 103.4)">TEST3</text>
<text x="92.1" y="103.4" transform="rotate(-90 92.1 103.4)">TEST4</text>
<text x="94.6" y="103.4" transform="rotate(-90 94.6 103.4)">TEST5</text>
<text x="97.2" y="103.4" transform="rotate(-90 97.2 103.4)">TEST6</text>
<text x="99.7" y="103.4" transform="rotate(-90 99.7 103.4)">TEST7</text>
<text x="102.2" y="103.4" transform="rotate(-90 102.2 103.4)">TEST8</text>
<text x="104.8" y="103.4" transform="rotate(-90 104.8 103.4)">TEST9</text>
<text x="107.3" y="103.4" transform="rotate(-90 107.3 103.4)">GND</text>
<text x="109.9" y="103.4" transform="rotate(-90 109.9 103.4)">GND</text>
<text x="152.9" y="105">A1</text>
<text x="152.9" y="102.5">OE</text>
<text x="152.9" y="107.6">A2</text>
<text x="158.1" y="102.3" transform="rotate(-90 158.1 102.3)">VCCA</text>
<text x="163.2" y="102.3" transform="rotate(-90 163.2 102.3)">VCCB</text>
<text x="164.9" y="107.6">B2</text>
<text x="164.9" y="105">B1</text>
<text x="283" y="102.8">P18</text>
<text x="283.1" y="105.1">PIN FTDI</text>
<text x="152.9" y="110.1">A3</text>
<text x="152.9" y="112.6">A4</text>
<text x="164.9" y="112.6">B4</text>
<text x="164.9" y="110.1">B3</text>
<text x="73.1" y="115.8">GND</text>
<text x="106.1" y="115.8">GND</text>
<text x="152.9" y="115.2">A5</text>
<text x="152.9" y="117.7">A6</text>
<text x="164.9" y="117.7">B6</text>
<text x="164.9" y="115.2">B5</text>
<text x="152.9" y="120.3">A7</text>
<text x="152.9" y="122.8">A8</text>
<text x="164.9" y="122.8">B8</text>
<text x="164.9" y="120.3">B7</text>
<text x="244.8" y="124.3">J4</text>
<text x="264.9" y="120.9">GND</text>
<text x="282.9" y="125.4">Sensor</text>
<text x="283" y="123.1">P90</text>
<text x="160.7" y="126.7" transform="rotate(-90 160.7 126.7)">GND</text>
<text x="245.6" y="126.6">Screw_Terminal_01x03</text>
<text x="154.3" y="135">TXS0108EPW</text>
<text x="158.9" y="132.7">U2</text>
<text x="270.2" y="134.7">+5V</text>
<text x="230.6" y="138.7">GND</text>
<text x="158.2" y="145">GND</text>
</g>
<g font-size="1.8">
<text x="218.5" y="30.5">Vext</text>
<text x="147.3" y="44.4">+2V</text>
<text x="227.1" y="43.4" transform="rotate(-90 227.1 43.4)">Vext</text>
<text x="91.2" y="55.8" transform="rotate(-90 91.2 55.8)">50INT_2</text>
<text x="93.7" y="55.8" transform="rotate(-90 93.7 55.8)">49WK_IC</text>
<text x="120" y="67.3">+2V</text>
<text x="115.9" y="77.5">36INT_1</text>
<text x="115.9" y="74.9">37ENB</text>
<text x="115.9" y="82.5">34RX_IC</text>
<text x="115.9" y="80">35CTS_IC</text>
<text x="115.9" y="87.6">32RTS_IC</text>
<text x="115.9" y="85.1">33TX_IC</text>
<text x="154.9" y="91.4">+2V</text>
<text x="200.7" y="99.1">RX</text>
<text x="224.4" y="101.6">1(Tx)</text>
<text x="227.6" y="96.5">8</text>
<text x="236.2" y="99.1">TX0</text>
<text x="258.5" y="96.5">0(Rx)</text>
<text x="261.9" y="101.6">8</text>
<text x="269.2" y="96.5">TX0</text>
<text x="269.2" y="99.1">RX0</text>
<text x="144.8" y="104.1">WK_IC1</text>
<text x="144.8" y="106.7">INT_2</text>
<text x="174" y="104.1">12(MISO)</text>
<text x="174" y="106.7">11(**_MOSI)</text>
<text x="200.7" y="107.9">TX</text>
<text x="227.6" y="105.4">2</text>
<text x="236.2" y="107.9">RX0</text>
<text x="258.7" y="105.4">1(Tx)</text>
<text x="144.8" y="109.2">ENB</text>
<text x="144.8" y="111.8">INT_1</text>
<text x="174" y="109.2">9(**)</text>
<text x="174" y="111.8">10(**_SS)</text>
<text x="224.2" y="110.5">0(Rx)</text>
<text x="261.9" y="110.5">2</text>
<text x="269.2" y="109.2">Reset 6</text>
<text x="144.8" y="114.3">CTS_IC6</text>
<text x="144.8" y="116.8">RX_IC 7</text>
<text x="144.8" y="119.4">TX_IC 8</text>
<text x="171.5" y="116.8">RX</text>
<text x="171.7" y="119.4">TX</text>
<text x="174" y="114.3">3(**)</text>
<text x="144.8" y="121.9">RTS_IC9</text>
<text x="173" y="121.9">4</text>
<text x="228.7" y="123.2">Vext</text>
<text x="269.2" y="123.2">7</text>
</g>
<g font-size="1.8" fill="#840084">
<text x="252" y="46.1" transform="rotate(-90 252 46.1)">Digital</text>
<text x="247.1" y="53.7" transform="rotate(-90 247.1 53.7)">Power</text>
<text x="252" y="71.5" transform="rotate(-90 252 71.5)">Digital</text>
<text x="247.1" y="74.4" transform="rotate(-90 247.1 74.4)">Analog</text>
</g>
<text font-size="1.4" fill="#008484" x="170.1" y="41">LM1117-Adj</text>
<g font-size="1.4" fill="#840000">
<text x="143.1" y="91.4">1</text>
<text x="150.7" y="91.4">2</text>
<text x="167.3" y="91.4">2</text>
<text x="174.9" y="91.4">1</text>
</g>
<text font-size="1.1" fill="#840084" x="162.2" y="67.3" transform="rotate(-90 162.2 67.3)">Resistors:R_Chip_SMD_0603</text>
<g font-size=".7" fill="#840084">
<text x="250.4" y="51.8" transform="rotate(-90 250.4 51.8)">Socket_Arduino_Uno:Socket_Strip_Arduino_1x10</text>
<text x="247.9" y="59.4" transform="rotate(-90 247.9 59.4)">Socket_Arduino_Uno:Socket_Strip_Arduino_1x08</text>
<text x="247.9" y="78.5" transform="rotate(-90 247.9 78.5)">Socket_Arduino_Uno:Socket_Strip_Arduino_1x06</text>
<text x="250.4" y="78.5" transform="rotate(-90 250.4 78.5)">Socket_Arduino_Uno:Socket_Strip_Arduino_1x08</text>
</g>
</svg>
